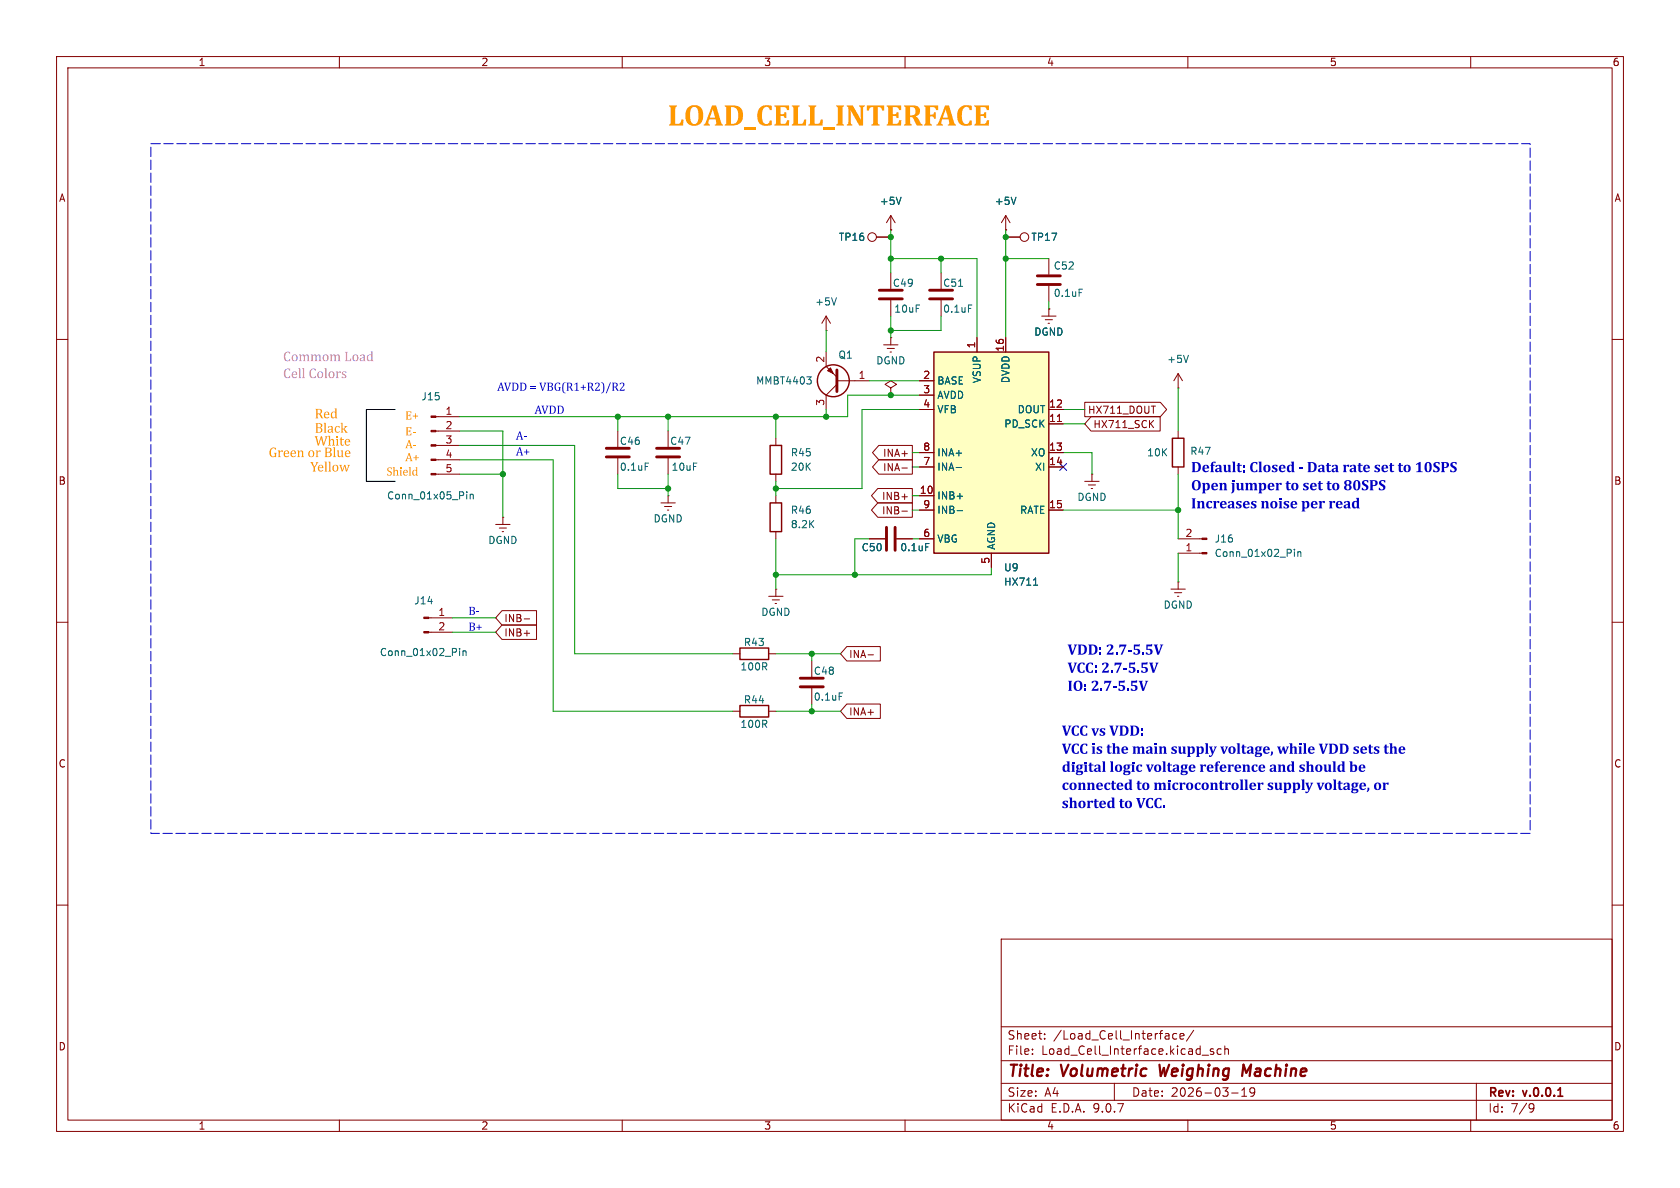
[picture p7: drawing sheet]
<svg xmlns="http://www.w3.org/2000/svg" width="297mm" height="210mm" viewBox="0 0 297 210" stroke-linecap="round" stroke-linejoin="round" font-family="sans-serif">
<g fill="none" stroke="#840000" stroke-width=".18">
<path d="M10 10h277v190h-277zM12 12h273v186h-273zM60 10v2M110 10v2M160 10v2M210 10v2M260 10v2M157.5 38.1l-.8 1.3M157.5 38.1l.7 1.3M157.5 38.1v2.5M177.8 38.1l-.8 1.3M177.8 38.1l.8 1.3"/>
<path d="M177.8 38.1v2.5M157.5 40.6h.1M177.8 40.6h.1M177.8 41.9h2.5M184.1 55.9h2.6M184.8 56.5h1.3M185.3 57.2h.2M185.4 54.6h.1M185.4 45.7v2.8M185.4 50.5v2.8M185.4 54.6v1.3M10 60h2"/>
<path d="M77.1 73.7h4.2M77.1 76.2h4.2M77.1 78.7h4.2M118.1 76.2v2.8M137.2 77.5v1.2M208.3 68.6h.1M208.3 66l-.8 1.3M208.3 66l.7 1.3M208.3 66v2.6M285 60h2M77.1 81.3h4.2M77.1 83.8h4.2"/>
<path d="M116.8 88.9h2.6M117.5 89.5h1.2M118 90.2h.2M118.1 87.6h.1M118.1 81v2.8M118.1 87.6v1.3M137.2 83.8v1.3M137.2 87.6v1.3M137.2 94v1.3M153.7 95.3h2.8M158.5 95.3h2.8M191.8 85.1h2.5"/>
<path d="M192.4 85.7h1.3M192.9 86.4h.3M193 83.8h.1M193 83.8v1.3M208.3 97.8h4.2M208.3 95.3h4.2M10 110h2M75.8 109.2h4.2M75.8 111.8h4.2M129.5 115.6h1.3M135.9 115.6h1.3M135.9 105.4h2.5"/>
<path d="M136.5 106h1.3M137 106.7h.3M137.2 104.1h.1M137.2 104.1v1.3M143.5 116.8v2.8M285 110h2M129.5 125.7h1.3M135.9 125.7h1.3M143.5 121.7v2.8M10 160h2M177 166h108v32h-108zM285 160h2"/>
<path d="M60 198v2M110 198v2M160 198v2M177 194.5h108M177 191.5h108M177 187.5h108M177 181.5h108M182.5 186.3v.1M182.5 185.5v.1M184.7 183.6v.1M184.7 182.8v.1M197 191.5v3"/>
<path d="M208 182.8l-.4-.1-.3 .3v.4l.2 .2h.5M208.6 183.2l.7-.1-.1-.3-.4-.1-.2 .2 .1 .7h.5M210 198v2M211 182.1l-1.3 2M212.5 186.5h1.2M214.5 185.5l-.3-.1-.2 .2v.2l.5 .2v.3h-.5M215.9 185.5l-.4-.1-.3 .3v.4l.1 .2h.6M216.5 185.5l.2-.1 .4 .1 .1 .9M216.5 184.9v1.5M217.7 193.2h1.2M219.5 193.8h.9M219.5 192.7l.5-.4v1.5"/>
<path d="M221.8 192.9l-.3 .3h-.3l-.2-.3 .1-.5 .4-.1 .2 .1a.99 .99 0 0 1-.3 1.4h-.3M260 198v2M261 191.5v6.5M270.6 195.1l.5 .1a.99 .99 0 0 1-.4 1.4h-.2M271.2 195.7l-.3 .3h-.3"/>
<circle cx="181.1" cy="41.9" r=".76"/>
</g>
<path d="M275.4 193.8h.9" fill="none" stroke="#840000" stroke-width=".3"/>
<path d="M205 188.2l.2 2 .6-1.4M221.2 188.2l-.9 1.4-.5-1.4-.2 2" fill="none" stroke="#840000" stroke-width=".4"/>
<g fill="none" stroke="#006464" stroke-width=".18">
<path d="M159.3 34.9l-.4 1.2M179.6 34.9l-.4 1.2M190.8 51.1h.6M210.1 62.8l-.4 1.3M82.5 86.9v.2M82.5 87.4v.8M83.1 87.4v.8M83.1 87.5l.2-.1h.3l.1 .8M163.6 96.1h.6M228.8 97.1v.1M228.8 97.5v.9M229.4 97.5v.9"/>
<path d="M229.4 97.6l.2-.1 .3 .1 .1 .8M81.2 114.6v.1M81.2 115v.9M81.9 115v.9M81.9 115.2l.1-.2 .3 .1 .1 .8M148.4 122.5h.6"/>
</g>
<g fill="#840000" stroke="#840000" stroke-width=".18">
<path d="M212.5 97.7h.9v.2h-.9z"/>
<path d="M212.5 95.1h.9v.3h-.9z"/>
<path d="M74.9 109.1h.9v.2h-.9z"/>
<path d="M74.9 111.6h.9v.3h-.9z"/>
<path d="M76.2 73.5h.9v.3h-.9z"/>
<path d="M76.2 76.1h.9v.2h-.9z"/>
<path d="M76.2 78.6h.9v.3h-.9z"/>
<path d="M76.2 81.2h.9v.2h-.9z"/>
<path d="M76.2 83.7h.9v.2h-.9z"/>
</g>
<path d="M183.4 48.8h4.1M183.4 50.3h4.1M116.1 79.2h4M116.1 80.8h4M156.7 93.2v4.1M158.2 93.2v4.1M141.5 119.9h4M141.5 121.4h4" fill="none" stroke="#840000" stroke-width=".51"/>
<path d="M136.1 78.7h2.1v5.1h-2.1zM136.1 88.9h2.1v5.1h-2.1zM130.8 114.6h5.1v2h-5.1zM130.8 124.7h5.1v2h-5.1z" fill="none" stroke="#840000" stroke-width=".25"/>
<path d="M165.1 62.2h20.3v35.6h-20.3z" fill="#ffffc2"/>
<g fill="none" stroke="#840000" stroke-width=".25">
<path d="M165.1 62.2h20.3v35.6h-20.3zM207.3 77.5h2v5.1h-2z"/>
<circle cx="147.3" cy="67.3" r="2.82"/>
</g>
<g fill="none" stroke="#840000" stroke-width=".18">
<path d="M146 58.4h.1M146 55.9v2.5M146 55.9l-.7 1.3M146 55.9l.8 1.3M154.9 41.9h2.6M157.5 59.7h.1M157.5 40.6h.1M157.5 48.3v2.8M157.5 53.1v2.8M157.5 59.7v1.3M166.4 48.3v2.8M166.4 53.1v2.8"/>
<path d="M172.7 59.7v2.5M177.8 40.6h.1M177.8 59.7v2.5M177.8 41.9h2.5M185.4 54.6h.1M109.2 76.2v2.8M146 62.2v2.6l2 1.9M148 67.3h5.7M148 67.9l-2 2v2.5M155.4 78.7h5.9v2.6h-5.9l-1.2-1.3zM156.2 61h2.5M156.8 61.6h1.3"/>
<path d="M157.4 62.2h.2M157.5 68.6l1-.7-1-.6-1 .6 1 .7v1.3M157.5 69.9h.1M162.6 67.3h2.5M162.6 69.9h2.5M162.6 72.4h2.5M185.4 72.4h2.6M185.4 74.9h2.6M191.8 71.1h13.3l1.2 1.3-1.2 1.3h-13.3zM192.9 73.7h12.2v2.5h-12.2l-1.1-1.3zM203.4 74.9l.5 .7M203.5 71.8h.8"/>
<path d="M203.9 74.3l-.7 .8M208.3 76.2v1.3M87.6 92.7h2.6M88.3 93.3h1.2M88.8 94h.2M88.9 91.4h.1M88.9 91.4v1.3M109.2 81v2.8M153.7 95.3h2.8M155.2 86.4h6.1v2.5h-6.1l-1.1-1.3zM155.2 88.9h6.1v2.5h-6.1l-1.1-1.2zM155.4 81.3h5.9v2.5h-5.9l-1.2-1.2z"/>
<path d="M158.5 95.3h2.8M159.4 87.8h1M159.4 90.4h1M159.4 82.7h1M162.6 80h2.5M162.6 82.6h2.5M162.6 87.6h2.5M162.6 90.2h2.5M162.6 95.3h2.5M175.3 97.8v2.5M185.4 80h2.6M185.4 82.6h2.6"/>
<path d="M185.4 90.2h2.6M208.3 82.6v1.2M88.7 110.5h6.2v2.5h-6.2l-1.1-1.2zM88.7 107.9h6.2v2.6h-6.2l-1.1-1.3zM92.7 111.9h.9M92.7 109.4h.9M149.7 114.3h5.9v2.5h-5.9l-1.1-1.2zM153.4 115.8h1M207 104.1h2.5M207.6 104.8h1.3M208.2 105.4h.2M208.3 102.9h.1"/>
<path d="M208.3 102.9v1.2M149.7 124.5h5.9v2.5h-5.9l-1.1-1.3z"/>
<circle cx="154.2" cy="41.9" r=".76"/>
</g>
<g fill="none" stroke="#006464" stroke-width=".18">
<path d="M159.3 34.9l-.4 1.2M179.6 34.9l-.4 1.2M147.9 52.6l-.5 1.3M169.5 50.6h.7M171.2 53.9h.6M142.6 66.6h.8l-.4 .5M143.2 67.1l.2 .2v.3l-.2 .3M114.1 81.9h.6M163.6 96.1h.6M169 82.6h1M169.2 87.7h1M169.2 90.3h1"/>
<path d="M182.7 103.4h.7"/>
</g>
<path d="M186.9 74.5h.8" fill="none" stroke="#a90000" stroke-width=".18"/>
<path d="M155.4 51.3h4.1M155.4 52.8h4.1M164.3 51.3h4.1M164.3 52.8h4.1M107.2 79.2h4.1M148 65.4v3.8M107.2 80.8h4.1" fill="none" stroke="#840000" stroke-width=".51"/>
<path d="M146.3 65.5l.5-.5 .5 1z" fill="#840000" stroke="#840000" stroke-width=".18"/>
<path d="M69.8 72.4h-5v12.7h5" fill="none" stroke="#000" stroke-width=".18"/>
<g fill="none" stroke="#009600" stroke-width=".18">
<path d="M146 58.4v3.8M157.5 45.7h15.2v14M157.5 40.6v7.7M157.5 55.9v3.8M166.4 55.9v2.5h-8.9M166.4 45.7v2.6M177.8 45.7h7.6M177.8 40.6v19.1M185.4 53.3v1.3M81.3 76.2h7.6v15.2M81.3 78.7h20.3v36.9h27.9M109.2 73.7v2.5"/>
<path d="M118.1 73.7v2.5M137.2 73.7v3.8M146 72.4v1.3M153.7 67.3h8.9M162.6 69.9h-12.7v3.8h-68.6M162.6 72.4h-10.2v14h-15.2M188 74.9h3.8M188 72.4h3.8M208.3 68.6v7.6M81.3 81.3h16.5v44.4h31.7M81.3 83.8h7.6M109.2 83.8v2.6h8.9"/>
<path d="M118.1 83.8v3.8M137.2 85.1v2.5M137.2 95.3v8.8M153.7 95.3h-2.6v6.3M161.3 90.2h1.3M161.3 95.3h1.3M161.3 82.6h1.3M161.3 80h1.3M161.3 87.6h1.3M188 90.2h20.3M188 80h5v3.8M208.3 83.8v11.5"/>
<path d="M208.3 97.8v5.1M80 111.8h7.6M80 109.2h7.6M137.2 115.6h11.4M143.5 115.6v1.2M175.3 100.3v1.3h-38.1M137.2 125.7h11.4M143.5 124.5v1.2"/>
</g>
<path d="M187.4 81.9l1.2 1.3M188.6 81.9l-1.2 1.3" fill="none" stroke="#000084" stroke-width=".18"/>
<path d="M26.7 25.4h243.8v121.9h-243.8z" fill="none" stroke="#0000c2" stroke-width=".18" stroke-dasharray="1.7 .6"/>
<g fill="#009600" stroke="#009600" stroke-width=".18">
<circle cx="151.1" cy="101.6" r=".46"/>
<circle cx="157.5" cy="41.9" r=".46"/>
<circle cx="177.8" cy="41.9" r=".46"/>
<circle cx="157.5" cy="69.9" r=".46"/>
<circle cx="157.5" cy="45.7" r=".46"/>
<circle cx="157.5" cy="58.4" r=".46"/>
<circle cx="177.8" cy="45.7" r=".46"/>
<circle cx="166.4" cy="45.7" r=".46"/>
<circle cx="208.3" cy="90.2" r=".46"/>
<circle cx="137.2" cy="101.6" r=".46"/>
<circle cx="143.5" cy="115.6" r=".46"/>
<circle cx="143.5" cy="125.7" r=".46"/>
<circle cx="118.1" cy="86.4" r=".46"/>
<circle cx="137.2" cy="86.4" r=".46"/>
<circle cx="88.9" cy="83.8" r=".46"/>
<circle cx="146" cy="73.7" r=".46"/>
<circle cx="137.2" cy="73.7" r=".46"/>
<circle cx="118.1" cy="73.7" r=".46"/>
<circle cx="109.2" cy="73.7" r=".46"/>
</g>
<text font-size="5.3" fill="#f90" x="118" y="23.7">LOAD_CELL_INTERFACE</text>
<g font-size="2.8" fill="#840000">
<text x="178" y="190.9">Title:</text>
<text x="187.7" y="190.9">Volumetric</text>
<text x="205.8" y="190.9">Weighing</text>
<text x="221.3" y="190.9">Machine</text>
</g>
<g font-size="2.7" fill="#0000c2">
<text x="210.6" y="84.2">Default:Closed- Data rate setto 10SPS</text>
<text x="210.6" y="87.4">Openjumper to setto 80SPS</text>
<text x="210.6" y="90.6">Increasesnoiseper read</text>
<text x="188.7" y="116.5">VDD:2.7-5.5V</text>
<text x="188.7" y="119.7">VCC:2.7-5.5V</text>
<text x="188.7" y="122.9">IO:2.7-5.5V</text>
<text x="187.7" y="130.8">VCCvsVDD:</text>
<text x="187.7" y="134">VCCisthe main supplyvoltage,while VDDsetsthe</text>
<text x="187.7" y="137.2">digital logicvoltagereferenceand shouldbe</text>
<text x="187.7" y="140.4">connectedto microcontroller supplyvoltage,or</text>
<text x="187.7" y="143.6">shortedto VCC.</text>
</g>
<g font-size="2.5" fill="#f0f">
<text x="50" y="64.6">CommomLoad</text>
<text x="50" y="67.6">CellColors</text>
</g>
<g font-size="2.5" fill="#f90">
<text x="55.6" y="74.7">Red</text>
<text x="55.6" y="77.2">Black</text>
<text x="47.5" y="81.5">Greenor Blue</text>
<text x="55.6" y="79.5">White</text>
<text x="54.9" y="84.1">Yellow</text>
</g>
<g font-size="2.1" fill="#0000c2">
<text x="87.9" y="69.7">AVDD= VBG(R1+R2)/R2</text>
<text x="94.5" y="73.8">AVDD</text>
<text x="91.2" y="81.1">A+</text>
<text x="91.2" y="78.3">A-</text>
<text x="82.8" y="112.1">B+</text>
<text x="82.8" y="109.3">B-</text>
</g>
<g font-size="2.1" fill="#f90">
<text x="71.6" y="74.8">E+</text>
<text x="71.6" y="77.6">E-</text>
<text x="71.6" y="79.9">A-</text>
<text x="71.6" y="82.1">A+</text>
<text x="68.3" y="84.7">Shield</text>
</g>
<g font-size="2.1" fill="#840000">
<text x="178" y="184">Sheet:</text>
<text x="186.2" y="184">/Load_Cell_Interface/</text>
<text x="178" y="186.7">File:</text>
<text x="184.1" y="186.7">Load_Cell_Interface.kicad_sch</text>
<text x="178" y="196.9">KiCad</text>
<text x="178" y="194.1">Size:</text>
<text x="184.7" y="194.1">A4</text>
<text x="185.7" y="196.9">E.D.A.</text>
<text x="193.3" y="196.9">9.0.7</text>
<text x="200" y="194.1">Date:</text>
<text x="207" y="194.1">2026-03-19</text>
<text x="263" y="194.3">Rev:</text>
<text x="263" y="196.9">Id:</text>
<text x="267.1" y="196.9">7/9</text>
<text x="269.4" y="194.3">v.0.0.1</text>
</g>
<g font-size="1.8" fill="#840000">
<text x="35" y="11.9">1</text>
<text x="85" y="11.9">2</text>
<text x="135" y="11.9">3</text>
<text x="185" y="11.9">4</text>
<text x="235" y="11.9">5</text>
<text x="285" y="11.9">6</text>
<text x="10.3" y="35.9">A</text>
<text x="285.3" y="35.9">A</text>
<text x="192.2" y="73.3">HX711_DOUT</text>
<text x="193.2" y="75.9">HX711_SCK</text>
<text x="156" y="81">INA+</text>
<text x="156" y="83.5">INA-</text>
<text x="10.3" y="85.9">B</text>
<text x="155.8" y="88.6">INB+</text>
<text x="285.3" y="85.9">B</text>
<text x="155.8" y="91.1">INB-</text>
<text x="89.1" y="112.7">INB+</text>
<text x="89.1" y="110.2">INB-</text>
<text x="150" y="116.5">INA-</text>
<text x="150" y="126.7">INA+</text>
<text x="10.3" y="135.9">C</text>
<text x="285.3" y="135.9">C</text>
<text x="10.3" y="185.9">D</text>
<text x="285.3" y="185.9">D</text>
<text x="35" y="199.9">1</text>
<text x="85" y="199.9">2</text>
<text x="135" y="199.9">3</text>
<text x="185" y="199.9">4</text>
<text x="235" y="199.9">5</text>
<text x="285" y="199.9">6</text>
</g>
<g font-size="1.8" fill="#006464">
<text x="155.4" y="36.4">+5V</text>
<text x="175.8" y="36.4">+5V</text>
<text x="148.2" y="42.8">TP16</text>
<text x="182.2" y="42.8">TP17</text>
<text x="186.2" y="47.9">C52</text>
<text x="157.7" y="50.9">C49</text>
<text x="166.6" y="50.9">C51</text>
<text x="186.2" y="52.7">0.1uF</text>
<text x="144" y="54.2">+5V</text>
<text x="158" y="55.5">10uF</text>
<text x="166.6" y="55.5">0.1uF</text>
<text x="182.7" y="59.5">DGND</text>
<text x="148.1" y="63.6">Q1</text>
<text x="154.8" y="64.6">DGND</text>
<text x="206.2" y="64.4">+5V</text>
<text x="74.4" y="71">J15</text>
<text x="133.6" y="68.2">MMBT4403</text>
<text x="165.6" y="68.2">BASE</text>
<text x="165.6" y="70.7">AVDD</text>
<text x="173.6" y="67.8" transform="rotate(-90 173.6 67.8)">VSUP</text>
<text x="178.7" y="67.8" transform="rotate(-90 178.7 67.8)">DVDD</text>
<text x="165.6" y="73.3">VFB</text>
<text x="177.5" y="75.8">PD_SCK</text>
<text x="179.8" y="73.3">DOUT</text>
<text x="109.5" y="78.8">C46</text>
<text x="109.5" y="83.4">0.1uF</text>
<text x="118.4" y="78.8">C47</text>
<text x="118.6" y="83.4">10uF</text>
<text x="139.7" y="80.9">R45</text>
<text x="139.7" y="83.4">20K</text>
<text x="165.6" y="80.9">INA+</text>
<text x="165.6" y="83.4">INA-</text>
<text x="182.2" y="80.9">XO</text>
<text x="182.9" y="83.4">XI</text>
<text x="202.7" y="80.9">10K</text>
<text x="210.3" y="80.6">R47</text>
<text x="68.3" y="88.5">Conn_01x05_Pin</text>
<text x="165.6" y="88.5">INB+</text>
<text x="190.4" y="88.7">DGND</text>
<text x="115.4" y="92.6">DGND</text>
<text x="139.7" y="91">R46</text>
<text x="139.7" y="93.6">8.2K</text>
<text x="165.6" y="91">INB-</text>
<text x="180.2" y="91">RATE</text>
<text x="86.2" y="96.4">DGND</text>
<text x="152.2" y="97.6">C50</text>
<text x="159.1" y="97.6">0.1uF</text>
<text x="165.6" y="96.1">VBG</text>
<text x="176.1" y="97.3" transform="rotate(-90 176.1 97.3)">AGND</text>
<text x="177.4" y="101.2">U9</text>
<text x="214.6" y="98.7">Conn_01x02_Pin</text>
<text x="214.6" y="96.1">J16</text>
<text x="73.1" y="107">J14</text>
<text x="177.4" y="103.7">HX711</text>
<text x="205.6" y="107.8">DGND</text>
<text x="134.5" y="109.1">DGND</text>
<text x="67.1" y="116.2">Conn_01x02_Pin</text>
<text x="130.8" y="118.7">100R</text>
<text x="131.4" y="114.4">R43</text>
<text x="143.8" y="119.5">C48</text>
<text x="131.4" y="124.6">R44</text>
<text x="143.8" y="124.1">0.1uF</text>
<text x="130.8" y="128.9">100R</text>
</g>
<g font-size="1.8" fill="#a90000">
<text x="145.8" y="64.2" transform="rotate(-90 145.8 64.2)">2</text>
<text x="172.5" y="61.7" transform="rotate(-90 172.5 61.7)">1</text>
<text x="177.5" y="62.3" transform="rotate(-90 177.5 62.3)">16</text>
<text x="145.8" y="71.8" transform="rotate(-90 145.8 71.8)">3</text>
<text x="151.7" y="67.1">1</text>
<text x="163.1" y="67.1">2</text>
<text x="163.1" y="69.6">3</text>
<text x="78.7" y="73.4">1</text>
<text x="78.7" y="75.9">2</text>
<text x="163.1" y="72.1">4</text>
<text x="185.4" y="72.1">12</text>
<text x="185.4" y="74.7">11</text>
<text x="78.7" y="78.5">3</text>
<text x="78.7" y="81">4</text>
<text x="78.7" y="83.6">5</text>
<text x="163.1" y="79.8">8</text>
<text x="163.1" y="82.3">7</text>
<text x="185.4" y="79.8">13</text>
<text x="185.4" y="82.3">14</text>
<text x="162.5" y="87.4">10</text>
<text x="163.1" y="89.9">9</text>
<text x="185.4" y="89.9">15</text>
<text x="163.1" y="95">6</text>
<text x="209.5" y="95">2</text>
<text x="175" y="99.8" transform="rotate(-90 175 99.8)">5</text>
<text x="209.5" y="97.5">1</text>
<text x="77.4" y="109">1</text>
<text x="77.4" y="111.5">2</text>
</g>
</svg>
